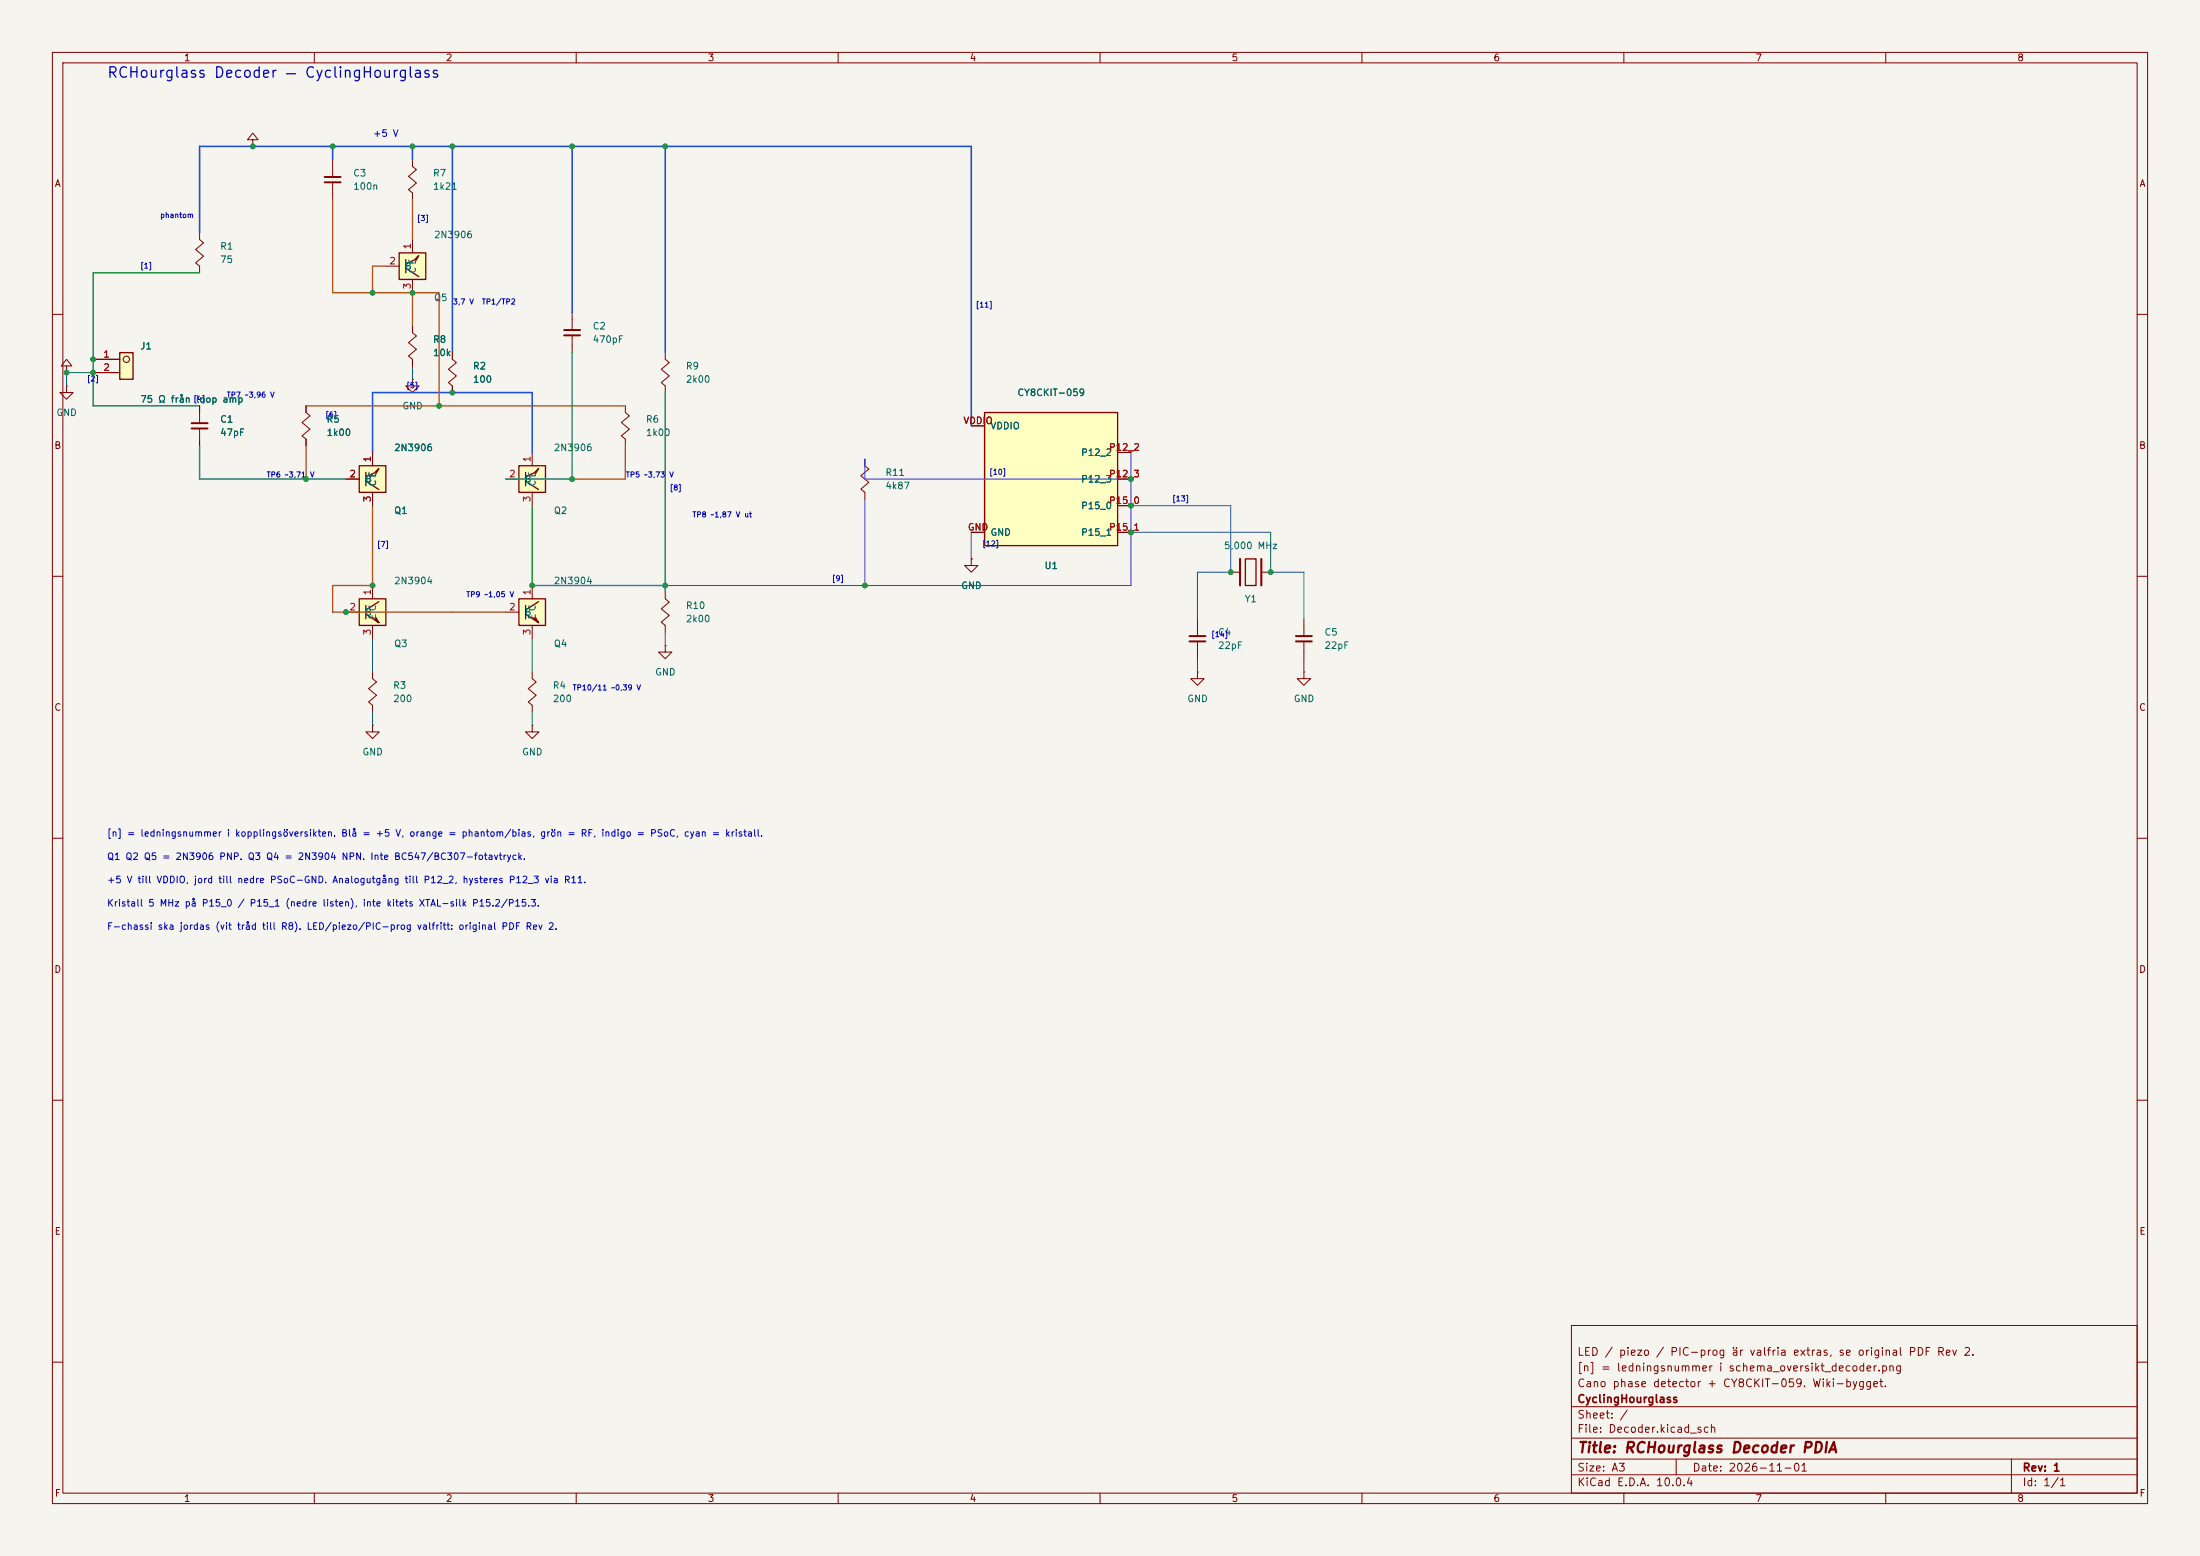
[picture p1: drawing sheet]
<svg xmlns="http://www.w3.org/2000/svg" width="420mm" height="297mm" viewBox="0 0 420 297" stroke-linecap="round" stroke-linejoin="round" font-family="sans-serif">
<path d="M0 0h420v297h-420z" fill="#f5f4ef" stroke="#f5f4ef" stroke-width=".19"/>
<g fill="none" stroke="#840000" stroke-width=".19">
<path d="M10 10h400v277h-400zM12 12h396v273h-396zM60 10v2M110 10v2M160 10v2M210 10v2M260 10v2M310 10v2M360 10v2M109.2 59.7v3.3M10 60h2M12.7 73.7v1.2h1.3l-1.3 1.3-1.3-1.3h1.3"/>
<path d="M12.7 73.7h.1M58.4 77.5v1.2l.8 .7-1.5 1.2 1.5 1.3-1.5 1.3 .7 .6v1.3M109.2 64v3.3M408 60h2M10 110h2M408 110h2M71.1 138.4v1.3h1.3l-1.3 1.3-1.3-1.3h1.3M71.1 138.4h.1M10 160h2M408 160h2M10 210h2M408 210h2"/>
<path d="M300 253h108v32h-108zM10 260h2M300 278.5h108M300 274.5h108M300 268.5h108M320 278.5v3M384 278.5v6.5M408 260h2M60 285v2M110 285v2M160 285v2M210 285v2"/>
<path d="M260 285v2M300 281.5h108M310 285v2M360 285v2"/>
</g>
<path d="M107.7 63h3M107.7 64h3" fill="none" stroke="#840000" stroke-width=".37"/>
<path d="M68.6 88.9h5.1v5.1h-5.1z" fill="#ffffc2"/>
<path d="M68.6 88.9h5.1v5.1h-5.1zM69.8 91.8l2.5 1.6M69.8 90.2v2.5M71.7 90.4l.6-1-.8 .8-1.7 .8" fill="none" stroke="#840000" stroke-width=".25"/>
<path d="M63.5 30.5v3.3M63.5 34.8v3.3M12.7 69.9h1l-1-1.3-1 1.3h1v1.2M12.7 71.1h.1M78.7 72.4v1.3h1.3l-1.3 1.2-1.2-1.2h1.2M78.7 72.4h.1M66 91.4h2.6M71.1 86.4v2.5M71.1 94v2.5" fill="none" stroke="#840000" stroke-width=".19"/>
<path d="M62 33.8h3M62 34.8h3" fill="none" stroke="#840000" stroke-width=".37"/>
<path d="M22.9 67.3h2.5v5.1h-2.5z" fill="#ffffc2"/>
<path d="M22.9 67.3h2.5v5.1h-2.5z" fill="none" stroke="#840000" stroke-width=".25"/>
<circle cx="24.1" cy="68.6" r=".6" fill="none" stroke="#840000" stroke-width=".2"/>
<path d="M48.3 26.7h1l-1-1.3-1.1 1.3h1.1v1.2M48.3 27.9h.1M17.8 68.6h5.1M17.8 71.1h5.1M38.1 77.5v3.3M38.1 81.8v3.3M165.1 87.6v1.3l.8 .6-1.6 1.3 1.6 1.3-1.6 1.2 .8 .7v1.3" fill="none" stroke="#840000" stroke-width=".19"/>
<path d="M36.6 80.8h3M36.6 81.8h3" fill="none" stroke="#840000" stroke-width=".37"/>
<path d="M188 78.7h25.4v25.4h-25.4z" fill="#ffffc2"/>
<path d="M188 78.7h25.4v25.4h-25.4zM237.7 106.7h2.1v5.1h-2.1z" fill="none" stroke="#840000" stroke-width=".25"/>
<g fill="none" stroke="#840000" stroke-width=".19">
<path d="M78.7 62.2v1.3l.8 .6-1.5 1.3 1.5 1.3-1.5 1.2 .7 .7v1.3M86.4 67.3v1.3l.7 .6-1.5 1.3 1.5 1.3-1.5 1.2 .8 .7v1.2M185.4 81.3h2.6M213.4 86.4h2.5M213.4 91.4h2.5M213.4 96.5h2.5M185.4 106.7v1.3h1.3l-1.3 1.2-1.3-1.2h1.3M185.4 106.7h.1M185.4 101.6h2.6M213.4 101.6h2.5M228.6 118.1v3.3M234.9 109.2h1.8"/>
<path d="M240.8 109.2h1.8M248.9 118.1v3.3M228.6 128.3v1.2h1.3l-1.3 1.3-1.3-1.3h1.3M228.6 128.3h.1M228.6 122.4v3.3M248.9 128.3v1.2h1.3l-1.3 1.3-1.3-1.3h1.3M248.9 128.3h.1M248.9 122.4v3.3"/>
</g>
<path d="M227.1 121.4h3M227.1 122.4h3M247.4 121.4h3M247.4 122.4h3" fill="none" stroke="#840000" stroke-width=".37"/>
<path d="M236.7 106.7v5.1M240.8 106.7v5.1" fill="none" stroke="#840000" stroke-width=".38"/>
<path d="M76.2 48.3h5.1v5h-5.1z" fill="#ffffc2"/>
<path d="M76.2 48.3h5.1v5h-5.1zM77.5 51.2l2.4 1.6M77.5 49.5v2.6M79.3 49.8l.6-1-.8 .8-1.6 .8" fill="none" stroke="#840000" stroke-width=".25"/>
<path d="M78.7 30.5v1.3l.8 .6-1.5 1.3 1.5 1.2-1.5 1.3 .7 .6v1.3M73.7 50.8h2.5M78.7 45.7v2.6M78.7 53.3v2.6M127 113v1.3l.8 .6-1.6 1.3 1.6 1.3-1.6 1.2 .8 .7v1.3" fill="none" stroke="#840000" stroke-width=".19"/>
<path d="M99.1 114.3h5v5.1h-5z" fill="#ffffc2"/>
<path d="M99.1 114.3h5v5.1h-5zM100.3 117.2l2.5 1.6-.8-.8 .8 .8-.6-1M100.3 115.6v2.5M102.8 114.8l-2.5 1.6" fill="none" stroke="#840000" stroke-width=".25"/>
<path d="M38.1 44.5v1.2l.8 .7-1.6 1.2 1.6 1.3-1.6 1.3 .8 .6v1.3M96.5 116.8h2.6M101.6 111.8v2.5M101.6 119.4v2.5M127 123.2v1.3h1.3l-1.3 1.2-1.3-1.2h1.3M127 123.2h.1" fill="none" stroke="#840000" stroke-width=".19"/>
<path d="M68.6 114.3h5.1v5.1h-5.1z" fill="#ffffc2"/>
<path d="M68.6 114.3h5.1v5.1h-5.1zM69.8 117.2l2.5 1.6-.8-.8 .8 .8-.6-1M69.8 115.6v2.5M72.3 114.8l-2.5 1.6" fill="none" stroke="#840000" stroke-width=".25"/>
<path d="M127 67.3v1.3l.8 .6-1.6 1.3 1.6 1.3-1.6 1.2 .8 .7v1.2M66 116.8h2.6M71.1 111.8v2.5M71.1 119.4v2.5M71.1 128.3v1.2l.8 .7-1.5 1.2 1.5 1.3-1.5 1.3 .7 .6v1.3" fill="none" stroke="#840000" stroke-width=".19"/>
<path d="M99.1 88.9h5v5.1h-5z" fill="#ffffc2"/>
<path d="M99.1 88.9h5v5.1h-5zM100.3 91.8l2.5 1.6M100.3 90.2v2.5M102.2 90.4l.6-1-.8 .8-1.7 .8" fill="none" stroke="#840000" stroke-width=".25"/>
<g fill="none" stroke="#840000" stroke-width=".19">
<path d="M17.8 68.6h5.1M17.8 71.1h5.1M38.1 77.5v1.2M58.4 77.5v1.2M78.7 62.2v1.3M78.7 68.6v1.3M86.4 67.3v1.3M86.4 73.7v1.2M119.4 77.5v1.2l.7 .7-1.5 1.2 1.5 1.3-1.5 1.3 .8 .6v1.3M38.1 83.8v1.3M58.4 83.8v1.3M66 91.4h2.6"/>
<path d="M71.1 86.4v2.5M71.1 94v2.5M96.5 91.4h2.6M101.6 86.4v2.5M101.6 94v2.5M185.4 81.3h2.6M213.4 91.4h2.5M213.4 86.4h2.5M213.4 96.5h2.5M185.4 106.7h.1M185.4 101.6h2.6M213.4 101.6h2.5"/>
<path d="M101.6 138.4v1.3h1.3l-1.3 1.3-1.3-1.3h1.3M101.6 138.4h.1M101.6 128.3v1.2l.8 .7-1.6 1.2 1.6 1.3-1.6 1.3 .8 .6v1.3"/>
</g>
<path d="M63.5 27.9v2.6M78.7 27.9v2.6M86.4 27.9v39.4M109.2 27.9v31.8M127 27.9v39.4M38.1 44.5v-16.6h147.3v53.4M71.1 86.4v-11.5h30.5v11.5" fill="none" stroke="#1d4ed8" stroke-width=".3"/>
<path d="M17.8 71.1h-5.1v2.6M78.7 69.9v2.5M185.4 101.6v5.1M71.1 121.9v6.4M71.1 135.9v2.5M101.6 121.9v6.4M101.6 135.9v2.5M127 120.7v2.5M228.6 125.7v2.6M248.9 125.7v2.6" fill="none" stroke="#374151" stroke-width=".19"/>
<path d="M38.1 52.1h-20.3v25.4h20.3M109.2 67.3v24.1h-12.7M127 74.9v38.1M38.1 85.1v6.3h27.9M101.6 96.5v15.3h25.4" fill="none" stroke="#15803d" stroke-width=".25"/>
<path d="M63.5 38.1v17.8h20.3v21.6M78.7 38.1v7.6M73.7 50.8h-2.6v5.1M78.7 55.9v6.3M58.4 77.5h61M58.4 85.1v6.3M71.1 96.5v15.3h-7.6v5h33M119.4 85.1v6.3h-10.2" fill="none" stroke="#b45309" stroke-width=".25"/>
<path d="M165.1 87.6v3.8h50.8M165.1 95.3v16.5M215.9 86.4v25.4h-88.9" fill="none" stroke="#4338ca" stroke-width=".2"/>
<path d="M215.9 96.5h19v12.7h-6.3v8.9M215.9 101.6h26.7v7.6h6.3v8.9" fill="none" stroke="#0e7490" stroke-width=".2"/>
<g fill="#009600" stroke="#009600" stroke-width=".19">
<circle cx="58.4" cy="91.4" r=".46"/>
<circle cx="71.1" cy="55.9" r=".46"/>
<circle cx="86.4" cy="74.9" r=".46"/>
<circle cx="109.2" cy="91.4" r=".46"/>
<circle cx="66" cy="116.8" r=".46"/>
<circle cx="101.6" cy="111.8" r=".46"/>
<circle cx="71.1" cy="111.8" r=".46"/>
<circle cx="83.8" cy="77.5" r=".46"/>
<circle cx="165.1" cy="111.8" r=".46"/>
<circle cx="127" cy="111.8" r=".46"/>
<circle cx="109.2" cy="27.9" r=".46"/>
<circle cx="86.4" cy="27.9" r=".46"/>
<circle cx="127" cy="27.9" r=".46"/>
<circle cx="78.7" cy="27.9" r=".46"/>
<circle cx="78.7" cy="55.9" r=".46"/>
<circle cx="215.9" cy="101.6" r=".46"/>
<circle cx="215.9" cy="96.5" r=".46"/>
<circle cx="215.9" cy="91.4" r=".46"/>
<circle cx="242.6" cy="109.2" r=".46"/>
<circle cx="234.9" cy="109.2" r=".46"/>
<circle cx="48.3" cy="27.9" r=".46"/>
<circle cx="63.5" cy="27.9" r=".46"/>
<circle cx="17.8" cy="71.1" r=".46"/>
<circle cx="17.8" cy="68.6" r=".46"/>
<circle cx="12.7" cy="71.1" r=".46"/>
</g>
<text font-size="2" fill="#0000c2" x="20.3" y="15.3">RCHourglass Decoder — CyclingHourglass</text>
<text font-size="2" fill="#840000" x="301" y="277.8">Title: RCHourglass Decoder PDIA</text>
<g font-size="1.5" fill="#840000">
<text x="301" y="262.1">[n] = ledningsnummer i schema_oversikt_decoder.png</text>
<text x="301" y="259.1">LED / piezo / PIC-prog är valfria extras, se original PDF Rev 2.</text>
<text x="301" y="268.1">CyclingHourglass</text>
<text x="301" y="265.1">Cano phase detector + CY8CKIT-059. Wiki-bygget.</text>
<text x="301" y="273.8">File: Decoder.kicad_sch</text>
<text x="301" y="271.1">Sheet: /</text>
<text x="301" y="281.2">Size: A3</text>
<text x="323" y="281.2">Date: 2026-11-01</text>
<text x="386" y="281.2">Rev: 1</text>
<text x="301" y="284">KiCad E.D.A. 10.0.4</text>
<text x="386" y="284">Id: 1/1</text>
</g>
<g font-size="1.3" fill="#840000">
<text x="35" y="12">1</text>
<text x="85" y="12">2</text>
<text x="135" y="12">3</text>
<text x="185" y="12">4</text>
<text x="235" y="12">5</text>
<text x="285" y="12">6</text>
<text x="335" y="12">7</text>
<text x="385" y="12">8</text>
<text x="10.3" y="36">A</text>
<text x="408.3" y="36">A</text>
<text x="10.3" y="86">B</text>
<text x="408.2" y="86">B</text>
<text x="10.3" y="136">C</text>
<text x="408.2" y="136">C</text>
<text x="10.3" y="186">D</text>
<text x="408.2" y="186">D</text>
<text x="10.3" y="236">E</text>
<text x="408.3" y="236">E</text>
<text x="10.3" y="286">F</text>
<text x="35" y="287">1</text>
<text x="85" y="287">2</text>
<text x="135" y="287">3</text>
<text x="185" y="287">4</text>
<text x="235" y="287">5</text>
<text x="285" y="287">6</text>
<text x="335" y="287">7</text>
<text x="385" y="287">8</text>
<text x="408.3" y="286">F</text>
</g>
<g font-size="1.3" fill="#0000c2">
<text x="71.1" y="26.4">+5 V</text>
<text x="20.3" y="160">[n] = ledningsnummer i kopplingsöversikten. Blå = +5 V, orange = phantom/bias, grön = RF, indigo = PSoC, cyan = kristall.</text>
<text x="20.3" y="164.4">Q1 Q2 Q5 = 2N3906 PNP. Q3 Q4 = 2N3904 NPN. Inte BC547/BC307-fotavtryck.</text>
<text x="20.3" y="168.9">+5 V till VDDIO, jord till nedre PSoC-GND. Analogutgång till P12_2, hysteres P12_3 via R11.</text>
<text x="20.3" y="173.3">Kristall 5 MHz på P15_0 / P15_1 (nedre listen), inte kitets XTAL-silk P15.2/P15.3.</text>
<text x="20.3" y="177.8">F-chassi ska jordas (vit tråd till R8). LED/piezo/PIC-prog valfritt: original PDF Rev 2.</text>
</g>
<g font-size="1.3" fill="#006464">
<text x="67.3" y="34">C3</text>
<text x="82.6" y="34">R7</text>
<text x="67.3" y="36.5">100n</text>
<text x="82.6" y="36.5">1k21</text>
<text x="41.9" y="48">R1</text>
<text x="82.7" y="45.8">2N3906</text>
<text x="41.9" y="50.5">75</text>
<text x="77.2" y="51.8">B</text>
<text x="79.7" y="52.3" transform="rotate(-90 79.7 52.3)">C E</text>
<text x="82.7" y="57.8">Q5</text>
<text x="82.6" y="65.7">R8</text>
<text x="113" y="63.2">C2</text>
<text x="113" y="65.7">470pF</text>
<text x="26.7" y="67">J1</text>
<text x="82.6" y="68.3">10k</text>
<text x="90.2" y="70.8">R2</text>
<text x="130.8" y="70.8">R9</text>
<text x="26.7" y="77.2">75 Ω från loop amp</text>
<text x="90.2" y="73.4">100</text>
<text x="130.8" y="73.4">2k00</text>
<text x="194.1" y="75.9">CY8CKIT-059</text>
<text x="10.7" y="79.7">GND</text>
<text x="41.9" y="81">C1</text>
<text x="41.9" y="83.5">47pF</text>
<text x="62.2" y="81">R5</text>
<text x="62.2" y="83.5">1k00</text>
<text x="76.7" y="78.4">GND</text>
<text x="123.2" y="81">R6</text>
<text x="123.2" y="83.5">1k00</text>
<text x="189" y="82.3">VDDIO</text>
<text x="75.1" y="86.4">2N3906</text>
<text x="105.6" y="86.4">2N3906</text>
<text x="206.3" y="87.3">P12_2</text>
<text x="69.6" y="92.4">B</text>
<text x="72.1" y="93" transform="rotate(-90 72.1 93)">C E</text>
<text x="100.1" y="92.4">B</text>
<text x="102.6" y="93" transform="rotate(-90 102.6 93)">C</text>
<text x="102.6" y="91.3" transform="rotate(-90 102.6 91.3)">E</text>
<text x="168.9" y="91.1">R11</text>
<text x="168.9" y="93.7">4k87</text>
<text x="206.3" y="92.4">P12_3</text>
<text x="75.1" y="98.4">Q1</text>
<text x="105.6" y="98.4">Q2</text>
<text x="206.3" y="97.5">P15_0</text>
<text x="189" y="102.6">GND</text>
<text x="206.3" y="102.6">P15_1</text>
<text x="233.5" y="105.1">5,000 MHz</text>
<text x="75.1" y="111.8">2N3904</text>
<text x="105.6" y="111.8">2N3904</text>
<text x="183.4" y="112.7">GND</text>
<text x="199.3" y="108.9">U1</text>
<text x="69.6" y="117.8">B</text>
<text x="72.1" y="118.4" transform="rotate(-90 72.1 118.4)">E</text>
<text x="72.1" y="116.8" transform="rotate(-90 72.1 116.8)">C</text>
<text x="100.1" y="117.8">B</text>
<text x="102.6" y="118.4" transform="rotate(-90 102.6 118.4)">E C</text>
<text x="130.8" y="116.5">R10</text>
<text x="130.8" y="119.1">2k00</text>
<text x="237.5" y="115.3">Y1</text>
<text x="75.1" y="123.8">Q3</text>
<text x="105.6" y="123.8">Q4</text>
<text x="232.4" y="121.6">C4</text>
<text x="232.4" y="124.2">22pF</text>
<text x="252.7" y="121.6">C5</text>
<text x="252.7" y="124.2">22pF</text>
<text x="74.9" y="131.8">R3</text>
<text x="105.4" y="131.8">R4</text>
<text x="125" y="129.2">GND</text>
<text x="74.9" y="134.3">200</text>
<text x="105.4" y="134.3">200</text>
<text x="226.6" y="134.3">GND</text>
<text x="246.9" y="134.3">GND</text>
<text x="69.1" y="144.5">GND</text>
<text x="99.6" y="144.5">GND</text>
</g>
<g font-size="1.3" fill="#a90000">
<text x="78.7" y="47.7" transform="rotate(-90 78.7 47.7)">1</text>
<text x="74.2" y="50.8">2</text>
<text x="78.7" y="55.3" transform="rotate(-90 78.7 55.3)">3</text>
<text x="19.6" y="68.6">1</text>
<text x="19.6" y="71.1">2</text>
<text x="183.8" y="81.3">VDDIO</text>
<text x="71.1" y="88.3" transform="rotate(-90 71.1 88.3)">1</text>
<text x="101.6" y="88.3" transform="rotate(-90 101.6 88.3)">1</text>
<text x="211.6" y="86.3">P12_2</text>
<text x="66.6" y="91.4">2</text>
<text x="71.1" y="96" transform="rotate(-90 71.1 96)">3</text>
<text x="97.1" y="91.4">2</text>
<text x="101.6" y="96" transform="rotate(-90 101.6 96)">3</text>
<text x="211.6" y="91.4">P12_3</text>
<text x="184.7" y="101.6">GND</text>
<text x="211.6" y="96.5">P15_0</text>
<text x="211.6" y="101.6">P15_1</text>
<text x="71.1" y="113.7" transform="rotate(-90 71.1 113.7)">1</text>
<text x="101.6" y="113.7" transform="rotate(-90 101.6 113.7)">1</text>
<text x="66.6" y="116.8">2</text>
<text x="97.1" y="116.8">2</text>
<text x="71.1" y="121.4" transform="rotate(-90 71.1 121.4)">3</text>
<text x="101.6" y="121.4" transform="rotate(-90 101.6 121.4)">3</text>
</g>
<g font-size="1" fill="#0000c2">
<text x="30.5" y="41.8">phantom</text>
<text x="79.5" y="42.4">[3]</text>
<text x="26.7" y="51.5">[1]</text>
<text x="86.4" y="58.3">3,7 V</text>
<text x="91.9" y="58.3">TP1/TP2</text>
<text x="186.2" y="58.9">[11]</text>
<text x="16.5" y="73">[2]</text>
<text x="36.8" y="76.9">[4]</text>
<text x="43.2" y="76.1">TP7 ~3,96 V</text>
<text x="77.5" y="74.4">[5]</text>
<text x="62" y="79.9">[6]</text>
<text x="50.8" y="91.4">TP6 ~3,71</text>
<text x="59.1" y="91.4">V</text>
<text x="119.4" y="91.4">TP5 ~3,73</text>
<text x="127.7" y="91.4">V</text>
<text x="127.8" y="93.9">[8]</text>
<text x="188.8" y="90.9">[10]</text>
<text x="223.7" y="95.9">[13]</text>
<text x="132.1" y="99">TP8 ~1,87 V ut</text>
<text x="71.9" y="104.7">[7]</text>
<text x="187.4" y="104.5">[12]</text>
<text x="158.7" y="111.2">[9]</text>
<text x="88.9" y="114.2">TP9 ~1,05 V</text>
<text x="231.1" y="121.8">[14]</text>
<text x="109.2" y="132">TP10/11 ~0,39 V</text>
</g>
</svg>
